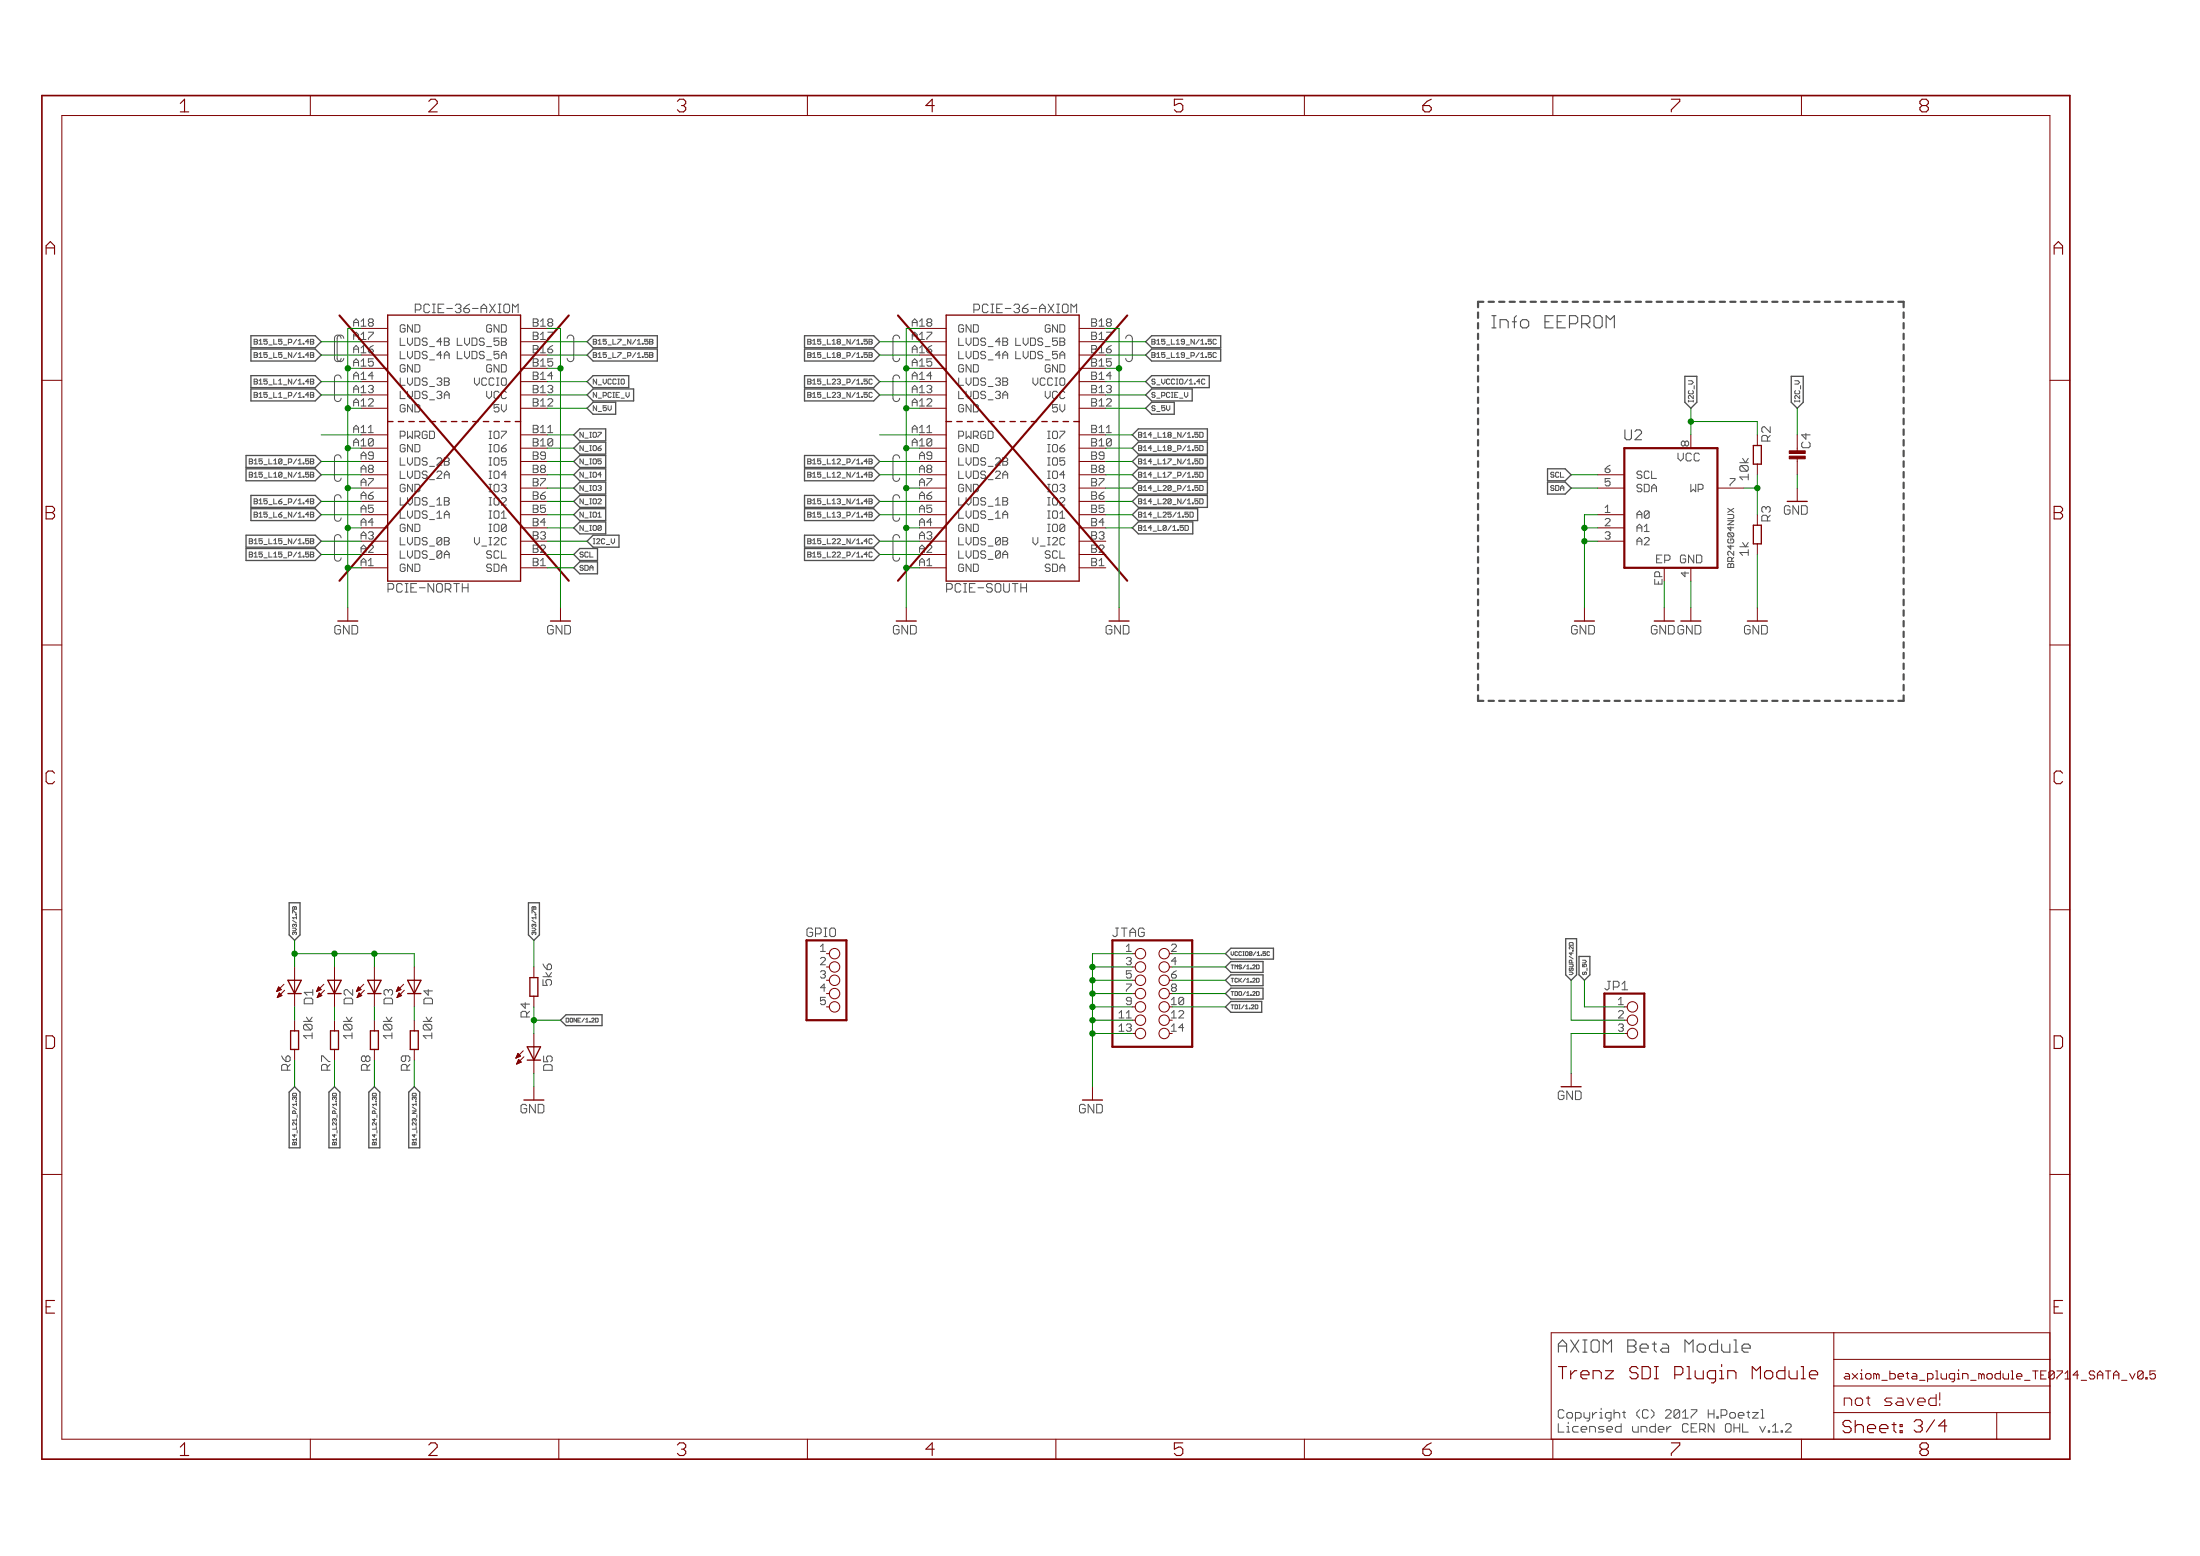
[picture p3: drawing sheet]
<svg xmlns="http://www.w3.org/2000/svg" width="420mm" height="297mm" viewBox="0 0 420 297" stroke-linecap="round" stroke-linejoin="round" font-family="sans-serif">
<g fill="none" stroke="#505050" stroke-width=".42">
<path d="M282.3 59.6v1.1M283.3 57.6h-1v1.1M284.3 57.6h1M286.3 57.6h1M288.3 57.6h1M290.3 57.6h1M292.3 57.6h1M294.3 57.6h1M296.3 57.6h1M298.3 57.6h1M300.4 57.6h.9M302.3 57.6h1.1"/>
<path d="M304.4 57.6h1M306.4 57.6h1M308.4 57.6h1M310.4 57.6h1M312.4 57.6h1M314.4 57.6h1M316.4 57.6h1M318.4 57.6h1M320.4 57.6h1M322.4 57.6h1M324.4 57.6h1M326.4 57.6h1"/>
<path d="M328.4 57.6h1M330.5 57.6h.9M332.4 57.6h1.1M334.5 57.6h1M336.5 57.6h1M338.5 57.6h1M340.5 57.6h1M342.5 57.6h1M344.5 57.6h1M346.5 57.6h1M348.5 57.6h1M350.5 57.6h1"/>
<path d="M352.5 57.6h1M354.5 57.6h1M356.5 57.6h1M358.5 57.6h1M360.6 57.6h.9M362.5 57.6h1.1v1.1M363.6 59.6v1.1M282.3 61.7v1M282.3 63.7v1M282.3 65.7v1.1M282.3 67.8v1M282.3 69.8v1"/>
<path d="M282.3 71.8v1.1M282.3 73.9v1M282.3 75.9v1M282.3 77.9v1.1M282.3 79.9v1.1M363.6 61.7v1M363.6 63.7v1M363.6 65.7v1.1M363.6 67.8v1M363.6 69.8v1M363.6 71.8v1.1M363.6 73.9v1"/>
<path d="M363.6 75.9v1M363.6 77.9v1.1M363.6 79.9v1.1M282.3 82v1M282.3 84v1M282.3 86v1.1M282.3 88.1v1M282.3 90.1v1M282.3 92.1v1.1M282.3 94.2v1M282.3 96.2v1M282.3 98.2v1.1"/>
<path d="M363.6 82v1M363.6 84v1M363.6 86v1.1M363.6 88.1v1M363.6 90.1v1M363.6 92.1v1.1M363.6 94.2v1M363.6 96.2v1M363.6 98.2v1.1M282.3 100.3v1M282.3 102.3v1M282.3 104.3v1.1"/>
<path d="M282.3 106.4v1M282.3 108.4v1M282.3 110.4v1.1M282.3 112.5v1M282.3 114.5v1M282.3 116.5v1M282.3 118.6v1M363.6 100.3v1M363.6 102.3v1M363.6 104.3v1.1M363.6 106.4v1M363.6 108.4v1"/>
<path d="M363.6 110.4v1.1M363.6 112.5v1M363.6 114.5v1M363.6 116.5v1M363.6 118.6v1M282.3 132.8v1h1M282.3 120.6v1M282.3 122.6v1M282.3 124.7v1M282.3 126.7v1M282.3 128.7v1M282.3 130.7v1.1"/>
<path d="M284.3 133.8h1M286.3 133.8h1M288.3 133.8h1M290.3 133.8h1M292.3 133.8h1M294.3 133.8h1M296.3 133.8h1M298.3 133.8h1M300.4 133.8h.9M302.3 133.8h1.1M304.4 133.8h1M306.4 133.8h1"/>
<path d="M308.4 133.8h1M310.4 133.8h1M312.4 133.8h1M314.4 133.8h1M316.4 133.8h1M318.4 133.8h1M320.4 133.8h1M322.4 133.8h1M324.4 133.8h1M326.4 133.8h1M328.4 133.8h1M330.5 133.8h.9"/>
<path d="M332.4 133.8h1.1M334.5 133.8h1M336.5 133.8h1M338.5 133.8h1M340.5 133.8h1M342.5 133.8h1M344.5 133.8h1M346.5 133.8h1M348.5 133.8h1M350.5 133.8h1M352.5 133.8h1M354.5 133.8h1"/>
<path d="M356.5 133.8h1M358.5 133.8h1M360.6 133.8h.9M363.6 132.8v1h-1.1M363.6 120.6v1M363.6 122.6v1M363.6 124.7v1M363.6 126.7v1M363.6 128.7v1M363.6 130.7v1.1"/>
</g>
<g fill="none" stroke="#505050" stroke-width=".19">
<path d="M79.3 59.2h.8M80.1 58.1h-.8v1.6M186 59.2h.8M186.8 58.1h-.8v1.6M48.5 75.4h.5M48.5 72.9h.5M48.5 67.8h.5M48.5 65.2h.5M49 75.4l.2 .1M49 72.9l.2 .1M49 67.8l.2 .1M49 65.2l.2 .2"/>
<path d="M49.2 64.9l-.2-.1h-.5v.9h.5l.2-.1M49.2 67.5l-.2-.2h-.5v.9h.5l.2-.1M49.2 72.5l-.2-.1h-.5v.9h.5l.2-.1M49.2 75.1l-.2-.2h-.5v1h.5l.2-.2M49.2 75.2l-.2 .2M49.2 72.7l-.2 .2M49.2 67.6l-.2 .2M49.2 65.1l-.2 .1M65.2 72.2a.63 .63 0 0 0-.7-.6 .63 .63 0 0 0-.6 .6v3.8a.63 .63 0 0 0 .6 .7 .63 .63 0 0 0 .7-.7M65.2 64.6a.63 .63 0 0 0-.7-.6 .63 .63 0 0 0-.6 .6v3.8a.63 .63 0 0 0 .6 .6 .63 .63 0 0 0 .7-.6M65.7 64.6a.63 .63 0 0 0-.7-.6 .63 .63 0 0 0-.6 .6v3.8a.63 .63 0 0 0 .6 .6 .63 .63 0 0 0 .7-.6M87.3 67.1v1.4h1"/>
<path d="M87.3 64.5v1.4h1M108.3 64.6a.63 .63 0 0 1 .6-.6 .63 .63 0 0 1 .7 .6v3.8a.63 .63 0 0 1-.7 .6 .63 .63 0 0 1-.6-.6M154.3 74.9h.4l.2 .2-.2 .3 .2 .3-.2 .2h-.4zM154.3 75.4h.4M154.3 72.4h.4l.2 .1-.2 .4 .2 .3-.2 .1h-.4zM154.3 72.9h.4M154.3 67.3h.4l.2 .2-.2 .3 .2 .3-.2 .1h-.4zM154.3 67.8h.4M154.3 64.8h.4l.2 .1-.2 .3 .2 .4-.2 .1h-.4zM154.3 65.2h.4M171.8 64.6a.63 .63 0 0 0-.6-.6 .63 .63 0 0 0-.7 .6v3.8a.63 .63 0 0 0 .7 .6 .63 .63 0 0 0 .6-.6M171.8 72.2a.63 .63 0 0 0-.6-.6 .63 .63 0 0 0-.7 .6v3.8a.63 .63 0 0 0 .7 .7 .63 .63 0 0 0 .6-.7"/>
<path d="M194 64.5v1.4h.9M194 67.1v1.4h.9M215 64.6a.63 .63 0 0 1 .6-.6 .63 .63 0 0 1 .7 .6v3.8a.63 .63 0 0 1-.7 .6 .63 .63 0 0 1-.6-.6M47.6 87.6h.5l.1 .2-.1 .3 .1 .3-.1 .2h-.5zM47.6 90.1h.5l.1 .2-.1 .3 .1 .3-.1 .2h-.5zM47.6 90.6h.5M47.6 88.1h.5M48.5 95.7h.5M48.5 98.2h.5M49 95.7l.2 .2M49 98.2l.2 .2M49.2 95.4l-.2-.2h-.5v1h.5l.2-.2"/>
<path d="M49.2 97.9l-.2-.1h-.5v.9h.5l.2-.1M49.2 95.5l-.2 .2M49.2 98.1l-.2 .1M65.2 87.5a.63 .63 0 0 0-.7-.7 .63 .63 0 0 0-.6 .7v3.8a.63 .63 0 0 0 .6 .6 .63 .63 0 0 0 .7-.6M65.2 95.1a.63 .63 0 0 0-.7-.7 .63 .63 0 0 0-.6 .7v3.8a.63 .63 0 0 0 .6 .6 .63 .63 0 0 0 .7-.6M154.3 90.1h.4l.2 .2-.2 .3 .2 .3-.2 .2h-.4zM154.3 90.6h.4M154.3 87.6h.4l.2 .2-.2 .3 .2 .3-.2 .2h-.4zM154.3 88.1h.4M154.3 95.2h.4l.2 .2-.2 .3 .2 .3-.2 .2h-.4zM154.3 97.8h.4l.2 .1-.2 .3 .2 .4-.2 .1h-.4zM154.3 95.7h.4"/>
<path d="M154.3 98.2h.4M171.8 87.5a.63 .63 0 0 0-.6-.7 .63 .63 0 0 0-.7 .7v3.8a.63 .63 0 0 0 .7 .6 .63 .63 0 0 0 .6-.6M171.8 95.1a.63 .63 0 0 0-.6-.7 .63 .63 0 0 0-.7 .7v3.8a.63 .63 0 0 0 .7 .6 .63 .63 0 0 0 .6-.6M296.2 93.5l.1 .1M296.2 90.9l.1 .2M296.3 92.7l-.1 .2 .1 .3M296.3 90.1l-.1 .2 .1 .3M47.6 102.8h.5l.1 .2-.1 .3 .1 .3-.1 .2h-.5zM47.6 105.4h.5l.1 .2-.1 .3 .1 .3-.1 .1h-.5zM47.6 105.9h.5M47.6 103.3h.5M65.2 102.7a.63 .63 0 0 0-.7-.7 .63 .63 0 0 0-.6 .7v3.8a.63 .63 0 0 0 .6 .6 .63 .63 0 0 0 .7-.6"/>
<path d="M154.3 102.8h.4l.2 .2-.2 .3 .2 .3-.2 .2h-.4zM154.3 105.4h.4l.2 .2-.2 .3 .2 .3-.2 .1h-.4zM154.3 105.9h.4M154.3 103.3h.4M171.8 102.7a.63 .63 0 0 0-.6-.7 .63 .63 0 0 0-.7 .7v3.8a.63 .63 0 0 0 .7 .6 .63 .63 0 0 0 .6-.6"/>
</g>
<g fill="none" stroke="#505050" stroke-width=".25">
<path d="M47.9 74.3h12.3l1.1 1.1-1.1 1.1h-12.3zM47.9 66.6h12.3l1.1 1.2-1.1 1.1h-12.3zM47.9 64.1h12.3l1.1 1.1-1.1 1.2h-12.3zM47.9 71.7h12.3l1.1 1.2-1.1 1.1h-12.3zM112.1 75.4l1.2-1.1h7.7v2.2h-7.7zM112.1 65.2l1.2-1.1h12.2v2.3h-12.2zM112.1 77.9l1.2-1.1h4.3v2.3h-4.3zM113.3 66.6h12.2v2.3h-12.2l-1.2-1.1zM113.3 71.7h6.8v2.3h-6.8l-1.2-1.1zM153.6 74.3h13.3l1.1 1.1-1.1 1.1h-13.3zM153.6 66.6h13.3l1.1 1.2-1.1 1.1h-13.3zM153.6 71.7h13.3l1.1 1.2-1.1 1.1h-13.3z"/>
<path d="M153.6 64.1h13.3l1.1 1.1-1.1 1.2h-13.3zM219.9 74.3h7.8v2.2h-7.8l-1.1-1.1zM219.9 66.6h13.2v2.3h-13.2l-1.1-1.1zM219.9 71.7h11v2.3h-11l-1.1-1.1zM219.9 64.1h13.2v2.3h-13.2l-1.1-1.2zM219.9 76.8h4.4v2.3h-4.4l-1.1-1.2zM321.8 71.8h2.3v5l-1.2 1.1-1.1-1.1zM342.1 71.8h2.3v5l-1.2 1.1-1.1-1.1zM47 89.5h13.2l1.1 1.1-1.1 1.2h-13.2zM47 87h13.2l1.1 1.1-1.1 1.1h-13.2zM47.9 94.6h12.3l1.1 1.1-1.1 1.2h-12.3zM47.9 97.1h12.3l1.1 1.2-1.1 1.1h-12.3z"/>
<path d="M109.6 93.2l1.1-1.2h5v2.3h-5zM109.6 90.6l1.1-1.1h5v2.3h-5zM109.6 83l1.1-1.1h5v2.3h-5zM109.6 95.7l1.1-1.1h5v2.3h-5zM109.6 98.3l1.1-1.2h5v2.3h-5zM110.7 87h5v2.2h-5l-1.1-1.1zM110.7 84.4h5v2.3h-5l-1.1-1.1zM153.6 89.5h13.3l1.1 1.1-1.1 1.2h-13.3zM153.6 87h13.3l1.1 1.1-1.1 1.1h-13.3zM153.6 94.6h13.3l1.1 1.1-1.1 1.2h-13.3zM153.6 97.1h13.3l1.1 1.2-1.1 1.1h-13.3zM217.4 92h13.2v2.3h-13.2l-1.1-1.1z"/>
<path d="M217.4 89.5h13.2v2.3h-13.2l-1.1-1.2zM217.4 87h13.2v2.2h-13.2l-1.1-1.1zM217.4 84.4h13.2v2.3h-13.2l-1.1-1.1zM217.4 81.9h13.2v2.3h-13.2l-1.1-1.2zM217.4 94.6h13.2v2.3h-13.2l-1.1-1.2zM217.4 97.1h11.3v2.3h-11.3l-1.1-1.1zM295.6 92h3.3l1.2 1.2-1.2 1.1h-3.3zM295.6 89.5h3.3l1.2 1.1-1.2 1.2h-3.3zM47 102.2h13.2l1.1 1.1-1.1 1.2h-13.2zM47 104.7h13.2l1.1 1.2-1.1 1.1h-13.2zM109.6 108.4l1.1-1.1h3.4v2.2h-3.4zM109.6 105.9l1.1-1.2h3.4v2.3h-3.4z"/>
<path d="M109.6 100.8l1.1-1.2h5v2.3h-5zM112.1 103.3l1.2-1.1h4.9v2.3h-4.9zM153.6 102.2h13.3l1.1 1.1-1.1 1.2h-13.3zM153.6 104.7h13.3l1.1 1.2-1.1 1.1h-13.3zM216.3 100.8l1.1-1.2h10.4v2.3h-10.4zM55.2 172.3h2.1v6.2l-1 1-1.1-1zM100.9 172.3h2.1v6.2l-1 1-1.1-1zM299 179.2h2.1v6.9l-1 1-1.1-1zM107 194.8l1.1-1.1h6.9v2.1h-6.9zM234 187.1l1.1-1h6.1v2.1h-6.1zM234 184.6l1.1-1h6.1v2h-6.1zM235.1 191.2h5.9v2.1h-5.9l-1.1-1.1z"/>
<path d="M235.1 188.6h6.1v2.1h-6.1l-1.1-1zM235.1 181h8.1v2.1h-8.1l-1.1-1zM301.6 182.6h2v3.5l-1 1-1-1zM56.3 207.5l1 1v10.6h-2.1v-10.6zM62.8 208.5l1.1-1 1 1v10.6h-2.1zM70.4 208.5l1.1-1 1 1v10.6h-2.1zM78.1 208.5l1-1 1.1 1v10.6h-2.1z"/>
</g>
<g fill="none" stroke="#800000" stroke-width=".19">
<path d="M59.3 18.2v3.9M106.7 18.2v3.9M154.2 18.2v3.9M201.7 18.2v3.9M249.1 18.2v3.9M296.6 18.2v3.9M344 18.2v3.9M11.8 22.1h379.7v252.6h-379.7zM8 72.6h3.8M69 77.9h5M69 75.4h5M69 72.9h5"/>
<path d="M69 70.3h5M69 67.8h5M69 65.2h5M69 62.7h5M99.4 77.9h5.1M99.4 75.4h5.1M99.4 72.9h5.1M99.4 70.3h5.1M99.4 67.8h5.1M99.4 65.2h5.1M99.4 62.7h5.1M175.6 77.9h5.1"/>
<path d="M175.6 75.4h5.1M175.6 72.9h5.1M175.6 70.3h5.1M175.6 67.8h5.1M175.6 65.2h5.1M175.6 62.7h5.1M206.1 77.9h5.1M206.1 75.4h5.1M206.1 72.9h5.1M206.1 70.3h5.1M206.1 67.8h5.1M206.1 65.2h5.1"/>
<path d="M206.1 62.7h5.1M391.5 72.6h3.8M69 98.3h5M69 95.7h5M69 93.2h5M69 90.6h5M69 88.1h5M69 85.6h5M69 83h5M99.4 98.3h5.1M99.4 95.7h5.1M99.4 93.2h5.1"/>
<path d="M99.4 90.6h5.1M99.4 88.1h5.1M99.4 85.6h5.1M99.4 83h5.1M175.6 98.3h5.1M175.6 95.7h5.1M175.6 93.2h5.1M175.6 90.6h5.1M175.6 88.1h5.1M175.6 85.6h5.1M175.6 83h5.1M206.1 98.3h5.1"/>
<path d="M206.1 95.7h5.1M206.1 93.2h5.1M206.1 90.6h5.1M206.1 88.1h5.1M206.1 85.6h5.1M206.1 83h5.1M305.1 98.3h5.1M305.1 93.2h5.1M305.1 90.6h5.1M322.9 83v2.6M328 93.2h5.1M335.6 83v2"/>
<path d="M335.6 88.6v2M335.6 98.3v2M343.2 83v3.1M343.2 87.6v3M343.2 93.2v2.5M66.4 116v2.6M69 108.4h5M69 105.9h5M69 103.3h5M69 100.8h5M99.4 108.4h5.1M99.4 105.9h5.1"/>
<path d="M99.4 103.3h5.1M99.4 100.8h5.1M107 116v2.6M173.1 116v2.6M175.6 108.4h5.1M175.6 105.9h5.1M175.6 103.3h5.1M175.6 100.8h5.1M206.1 108.4h5.1M206.1 105.9h5.1M206.1 103.3h5.1M206.1 100.8h5.1"/>
<path d="M213.7 116v2.6M302.6 116v2.6M305.1 103.3h5.1M305.1 100.8h5.1M317.8 116v2.6M322.9 108.4v2.5M322.9 116v2.6M335.6 103.8v2.1M335.6 116v2.6M8 123.1h3.8M391.5 123.1h3.8M8 173.7h3.8"/>
<path d="M391.5 173.7h3.8M52.9 189.2h.2M52.9 189h.5M53 188.9h.7M53 190.4h.1M53 188.8h.6M53 190.2h.4M53.1 188.7h.4M53.1 190.1h.5M53.1 188.6h.3M53.1 190h.7M53.2 188.4h.1"/>
<path d="M53.2 189.9h.5M53.2 188.4l.5 .5-.9 .4zM53.2 189.8h.4M53.3 189.7h.1M53.3 189.5l.5 .6-.8 .3zM54.2 187.9l-1.4 1.4M54.4 189l-1.4 1.4M56.3 184.6v7.6M56.3 194.8v2M60.6 188.9h.7M60.6 188.8h.6M60.7 188.7h.4"/>
<path d="M60.7 190.1h.6M60.7 190h.7M60.8 189.9h.5M60.9 189.8h.3M60.9 189.7h.2M61.8 187.9l-1.3 1.4 .8-.4-.5-.5M62 189l-1.4 1.4 .9-.3-.5-.6M63.9 184.6v7.6M63.9 194.8v2M68.2 189h.4M68.2 188.9h.7M68.3 188.8h.6"/>
<path d="M68.3 188.7h.4M68.3 190.1h.6M68.4 188.6h.2M68.4 190h.6M68.4 189.9h.5M68.5 189.8h.3M68.5 189.7h.2M69.5 187.9l-1.4 1.4 .9-.4-.5-.5M69.6 189l-1.4 1.4 .9-.3-.5-.6M71.5 184.6v7.6M71.5 194.8v2M75.8 188.9h.7"/>
<path d="M75.9 188.8h.6M75.9 188.7h.4M75.9 190.1h.6M76 190h.7M76 189.9h.5M76.1 189.8h.3M76.1 189.7h.2M77.1 187.9l-1.4 1.4 .9-.4-.5-.5M77.2 189l-1.4 1.4 .9-.3-.5-.6M79.1 184.6v7.6M79.1 194.8v2M102 184.6v2"/>
<path d="M102 190.2v2M102 197.3v7.6M223.3 182.1h.6M223.3 184.6h.6M223.3 187.1h.6M223.3 189.7h.6M223.3 192.2h.6M223.3 194.8h.6M223.3 197.3h.6M56.3 200.3v2.1M63.9 200.3v2.1M71.5 200.3v2.1"/>
<path d="M79.1 200.3v2.1M98.6 202h.1M98.6 201.8h.3M98.7 201.7h.5M98.7 201.6h.7M98.7 203.1h.2M98.8 201.5h.5M98.8 202.9h.3M98.8 201.4h.4M98.8 202.8h.6M98.9 201.2h.2M98.9 202.7h.6"/>
<path d="M98.9 201.1l-.4 .9M98.9 201.1l.5 .5-.9 .4M98.9 201.1h.1M98.9 202.6h.5M99 202.4h.3M99 202.3h.1M99 202.2l.5 .6-.8 .3zM99.9 200.6l-1.4 1.4M100.1 201.7l-1.4 1.4M102 207.5v2.5M208.6 207.5v2.5M300.1 204.9v2.6"/>
<path d="M8 224.2h3.8M391.5 224.2h3.8M350.2 254.4v20.3M350.2 259.5h41.3M391.5 254.4h-95.3v20.3M59.3 274.7v3.9M106.7 274.7v3.9M154.2 274.7v3.9M201.7 274.7v3.9M249.1 274.7v3.9M296.6 274.7v3.9M344 274.7v3.9"/>
<path d="M350.2 269.7h41.3M350.2 264.6h41.3M381.3 269.7v5M410.6 261.7h1M411.1 262.2h.3l.2 .3v.5l-.2 .2h-.6"/>
<circle cx="159.4" cy="182.1" r=".99"/>
<circle cx="159.4" cy="184.6" r=".99"/>
<circle cx="159.4" cy="187.1" r=".99"/>
<circle cx="159.4" cy="189.7" r=".99"/>
<circle cx="159.4" cy="192.2" r=".99"/>
<circle cx="217.8" cy="197.3" r=".99"/>
<circle cx="217.8" cy="184.6" r=".99"/>
<circle cx="217.8" cy="182.1" r=".99"/>
<circle cx="217.8" cy="187.1" r=".99"/>
<circle cx="217.8" cy="194.8" r=".99"/>
<circle cx="217.8" cy="189.7" r=".99"/>
<circle cx="217.8" cy="192.2" r=".99"/>
<circle cx="222.3" cy="189.7" r=".99"/>
<circle cx="222.3" cy="184.6" r=".99"/>
<circle cx="222.3" cy="187.1" r=".99"/>
<circle cx="222.3" cy="192.2" r=".99"/>
<circle cx="222.3" cy="194.8" r=".99"/>
<circle cx="222.3" cy="197.3" r=".99"/>
<circle cx="222.3" cy="182.1" r=".99"/>
<circle cx="311.8" cy="197.3" r=".99"/>
<circle cx="311.8" cy="192.2" r=".99"/>
<circle cx="311.8" cy="194.8" r=".99"/>
</g>
<path d="M8 18.2h387.3v260.4h-387.3z" fill="none" stroke="#800000" stroke-width=".32"/>
<g fill="none" stroke="#800000" stroke-width=".25">
<path d="M74 60.2h25.4v50.7h-25.4zM180.7 60.2h25.4v50.7h-25.4zM74 80.5h1.1M76.1 80.5h1M78.1 80.5h1M80.1 80.5h1.1M82.1 80.5h1.1M84.2 80.5h1M86.2 80.5h1M88.2 80.5h1.1M90.3 80.5h1M92.3 80.5h1"/>
<path d="M94.3 80.5h1.1M96.4 80.5h1M98.4 80.5h1M180.7 80.5h1M182.7 80.5h1.1M184.8 80.5h1M186.8 80.5h1M188.8 80.5h1M190.9 80.5h1M192.9 80.5h1M194.9 80.5h1M196.9 80.5h1.1"/>
<path d="M199 80.5h1M201 80.5h1M203 80.5h1.1M205.1 80.5h1M334.9 85h1.5v3.6h-1.5zM334.9 100.3h1.5v3.5h-1.5zM55 187.1h2.5l-1.2 2.6zM55 189.7h2.5M55.5 196.8h1.5v3.5h-1.5zM62.6 189.7h2.6M62.6 187.1h2.6l-1.3 2.6zM63.1 196.8h1.5v3.5h-1.5z"/>
<path d="M70.2 189.7h2.6M70.2 187.1h2.6l-1.3 2.6zM70.7 196.8h1.6v3.5h-1.6zM77.9 189.7h2.5M77.9 187.1h2.5l-1.3 2.6zM78.4 196.8h1.5v3.5h-1.5zM100.7 199.8h2.5l-1.2 2.6zM101.2 186.6h1.5v3.6h-1.5zM100.7 202.4h2.5"/>
</g>
<path d="M64.8 60.2l43.8 50.7M108.6 60.2l-43.8 50.7M171.5 60.2l43.8 50.7M215.3 60.2l-43.8 50.7" fill="none" stroke="#800000" stroke-width=".4"/>
<path d="M310.2 85.6h17.8v22.8h-17.8zM154 179.5h7.6v15.3h-7.6zM212.4 179.5h15.3v20.3h-15.3zM306.4 189.7h7.6v10.1h-7.6z" fill="none" stroke="#800000" stroke-width=".42"/>
<g fill="#800000" stroke="#800000" stroke-width=".19">
<path d="M341.7 87.1h3.1v.5h-3.1z"/>
<path d="M341.7 86.1h3.1v.5h-3.1z"/>
</g>
<g fill="none" stroke="#008000" stroke-width=".19">
<path d="M61.3 75.4h7.7M61.3 67.8h7.7M61.3 72.9h7.7M61.3 65.2h7.7M66.4 77.9h2.6M66.4 70.3h2.6M69 62.7h-2.6v53.3M104.5 77.9h7.6M104.5 70.3h2.5M104.5 62.7h2.5v53.3M104.5 75.4h7.6M104.5 67.8h7.6"/>
<path d="M104.5 72.9h7.6M104.5 65.2h7.6M168 75.4h7.6M168 67.8h7.6M168 72.9h7.6M168 65.2h7.6M173.1 77.9h2.5M173.1 70.3h2.5M175.6 62.7h-2.5v53.3M211.2 77.9h7.6M211.2 70.3h2.5M211.2 62.7h2.5v53.3"/>
<path d="M211.2 75.4h7.6M211.2 67.8h7.6M211.2 72.9h7.6M211.2 65.2h7.6M322.9 77.9v5.1M343.2 77.9v5.1M61.3 98.3h7.7M61.3 83h7.7M61.3 90.6h7.7M61.3 88.1h7.7M61.3 95.7h7.7M66.4 93.2h2.6"/>
<path d="M66.4 85.6h2.6M104.5 93.2h5.1M104.5 85.6h5.1M104.5 98.3h5.1M104.5 83h5.1M104.5 90.6h5.1M104.5 88.1h5.1M104.5 95.7h5.1M168 98.3h7.6M168 83h7.6M168 90.6h7.6M168 88.1h7.6"/>
<path d="M168 95.7h7.6M173.1 93.2h2.5M173.1 85.6h2.5M211.2 93.2h5.1M211.2 85.6h5.1M211.2 98.3h5.1M211.2 83h5.1M211.2 90.6h5.1M211.2 88.1h5.1M211.2 95.7h5.1M300.1 93.2h5M300.1 90.6h5"/>
<path d="M305.1 98.3h-2.5v17.7M322.9 80.5h12.7v2.5M333.1 93.2h2.5M335.6 90.6v7.7M343.2 90.6v2.6M61.3 103.3h7.7M61.3 105.9h7.7M66.4 108.4h2.6M66.4 100.8h2.6M104.5 108.4h5.1M104.5 100.8h5.1M104.5 103.3h7.6"/>
<path d="M104.5 105.9h5.1M168 103.3h7.6M168 105.9h7.6M173.1 108.4h2.5M173.1 100.8h2.5M211.2 100.8h5.1M302.6 100.8h2.5M302.6 103.3h2.5M317.8 110.9v5.1M322.9 110.9v5.1M335.6 105.9v10.1M56.3 179.5v5.1"/>
<path d="M102 179.5v5.1M56.3 182.1h22.8v2.5M56.3 192.2v2.6M63.9 182.1v2.5M63.9 192.2v2.6M71.5 182.1v2.5M71.5 192.2v2.6M79.1 192.2v2.6M102 194.8h5M102 192.2v5.1M208.6 197.3h7.7M208.6 194.8h7.7"/>
<path d="M208.6 192.2h7.7M208.6 189.7h7.7M208.6 187.1h7.7M208.6 184.6h7.7M216.3 182.1h-7.7v25.4M223.9 192.2h10.1M223.9 189.7h10.1M223.9 187.1h10.1M223.9 184.6h10.1M223.9 182.1h10.1M300.1 187.1v7.7h10.1M302.6 187.1v5.1h7.6"/>
<path d="M310.2 197.3h-10.1v7.6M56.3 202.4v5.1M63.9 202.4v5.1M71.5 202.4v5.1M79.1 202.4v5.1M102 204.9v2.6"/>
</g>
<g fill="#008000" stroke="#008000" stroke-width=".19">
<circle cx="173.1" cy="100.8" r=".51"/>
<circle cx="173.1" cy="93.2" r=".51"/>
<circle cx="173.1" cy="85.6" r=".51"/>
<circle cx="173.1" cy="77.9" r=".51"/>
<circle cx="173.1" cy="70.3" r=".51"/>
<circle cx="173.1" cy="108.4" r=".51"/>
<circle cx="213.7" cy="70.3" r=".51"/>
<circle cx="66.4" cy="100.8" r=".51"/>
<circle cx="66.4" cy="93.2" r=".51"/>
<circle cx="66.4" cy="85.6" r=".51"/>
<circle cx="66.4" cy="77.9" r=".51"/>
<circle cx="66.4" cy="70.3" r=".51"/>
<circle cx="66.4" cy="108.4" r=".51"/>
<circle cx="107" cy="70.3" r=".51"/>
<circle cx="302.6" cy="100.8" r=".51"/>
<circle cx="302.6" cy="103.3" r=".51"/>
<circle cx="208.6" cy="197.3" r=".51"/>
<circle cx="208.6" cy="194.8" r=".51"/>
<circle cx="208.6" cy="192.2" r=".51"/>
<circle cx="208.6" cy="189.7" r=".51"/>
<circle cx="208.6" cy="187.1" r=".51"/>
<circle cx="208.6" cy="184.6" r=".51"/>
<circle cx="322.9" cy="80.5" r=".51"/>
<circle cx="335.6" cy="93.2" r=".51"/>
<circle cx="63.9" cy="182.1" r=".51"/>
<circle cx="71.5" cy="182.1" r=".51"/>
<circle cx="56.3" cy="182.1" r=".51"/>
<circle cx="102" cy="194.8" r=".51"/>
</g>
<g font-size="3.7" fill="#800000">
<text x="34.8" y="21.4">1</text>
<text x="82.2" y="21.4">2</text>
<text x="129.7" y="21.4">3</text>
<text x="177.1" y="21.4">4</text>
<text x="224.6" y="21.4">5</text>
<text x="272.1" y="21.4">6</text>
<text x="319.5" y="21.4">7</text>
<text x="367" y="21.4">8</text>
<text x="9.1" y="48.6">A</text>
<text x="392.6" y="48.6">A</text>
<text x="9.1" y="99.2">B</text>
<text x="392.6" y="99.2">B</text>
<text x="9.1" y="149.7">C</text>
<text x="392.6" y="149.7">C</text>
<text x="9.1" y="200.2">D</text>
<text x="392.6" y="200.2">D</text>
<text x="9.1" y="250.8">E</text>
<text x="392.6" y="250.8">E</text>
<text x="34.8" y="277.9">1</text>
<text x="82.2" y="277.9">2</text>
<text x="129.7" y="277.9">3</text>
<text x="177.1" y="277.9">4</text>
<text x="224.6" y="277.9">5</text>
<text x="272.1" y="277.9">6</text>
<text x="319.5" y="277.9">7</text>
<text x="367" y="277.9">8</text>
</g>
<g font-size="3.6" fill="#505050">
<text x="285.1" y="62.7">Info EEPROM</text>
<text x="297.8" y="258.2">AXIOM Beta Module</text>
</g>
<g font-size="3.6" fill="#800000">
<text x="297.8" y="263.3">Trenz SDI Plugin Module</text>
<text x="352.2" y="273.6">Sheet: 3/4</text>
</g>
<text font-size="3.2" fill="#800000" x="352.4" y="268.4">not saved!</text>
<text font-size="2.9" fill="#505050" x="310.5" y="84">U2</text>
<g font-size="2.5" fill="#505050">
<text x="80.2" y="59.8">PCIE-36-AXIOM</text>
<text x="186.9" y="59.8">PCIE-36-AXIOM</text>
<text x="338.5" y="84.3" transform="rotate(-90 338.5 84.3)">R2</text>
<text x="346.1" y="85.5" transform="rotate(-90 346.1 85.5)">C4</text>
<text x="334.3" y="91.6" transform="rotate(-90 334.3 91.6)">10k</text>
<text x="338.5" y="99.5" transform="rotate(-90 338.5 99.5)">R3</text>
<text x="334.3" y="106.1" transform="rotate(-90 334.3 106.1)">1k</text>
<text x="74.4" y="113.1">PCIE-NORTH</text>
<text x="181" y="113.1">PCIE-SOUTH</text>
<text x="154.4" y="178.9">GPIO</text>
<text x="212.8" y="178.9">JTAG</text>
<text x="83" y="191.7" transform="rotate(-90 83 191.7)">D4</text>
<text x="105.7" y="188.1" transform="rotate(-90 105.7 188.1)">5k6</text>
<text x="306.7" y="189">JP1</text>
<text x="101.5" y="193.9" transform="rotate(-90 101.5 193.9)">R4</text>
<text x="60" y="198.3" transform="rotate(-90 60 198.3)">10k</text>
<text x="67.6" y="198.3" transform="rotate(-90 67.6 198.3)">10k</text>
<text x="75.2" y="198.3" transform="rotate(-90 75.2 198.3)">10k</text>
<text x="82.9" y="198.3" transform="rotate(-90 82.9 198.3)">10k</text>
<text x="55.8" y="204.1" transform="rotate(-90 55.8 204.1)">R6</text>
<text x="63.4" y="204.1" transform="rotate(-90 63.4 204.1)">R7</text>
<text x="71" y="204.1" transform="rotate(-90 71 204.1)">R8</text>
<text x="78.7" y="204.1" transform="rotate(-90 78.7 204.1)">R9</text>
<text x="105.8" y="204.4" transform="rotate(-90 105.8 204.4)">D5</text>
<text x="297.8" y="270.8">Copyright (C) 2017 H.Poetzl</text>
<text x="297.8" y="273.5">Licensed under CERN OHL v.1.2</text>
</g>
<g font-size="2.5" fill="#800000">
<text x="341" y="98.2">GND</text>
<text x="64.2" y="121.1">GND</text>
<text x="104.8" y="121.1">GND</text>
<text x="170.9" y="121.1">GND</text>
<text x="211.5" y="121.1">GND</text>
<text x="300.4" y="121.1">GND</text>
<text x="315.6" y="121.1">GND GND</text>
<text x="333.4" y="121.1">GND</text>
<text x="60.1" y="191.7" transform="rotate(-90 60.1 191.7)">D1</text>
<text x="67.7" y="191.7" transform="rotate(-90 67.7 191.7)">D2</text>
<text x="75.4" y="191.7" transform="rotate(-90 75.4 191.7)">D3</text>
<text x="297.8" y="210">GND</text>
<text x="99.7" y="212.5">GND</text>
<text x="206.4" y="212.5">GND</text>
</g>
<g font-size="2.3" fill="#505050">
<text x="320.7" y="88.1">VCC</text>
<text x="316.7" y="107.5">EP</text>
<text x="321.5" y="107.5">GND</text>
</g>
<g font-size="2.3" fill="#800000">
<text x="352.4" y="263.3">axiom_beta_plugin_module_TE0</text>
<text x="392.2" y="263.3">714_SATA_v0.5</text>
</g>
<g font-size="2.1" fill="#505050">
<text x="68.1" y="64.9">A17</text>
<text x="68.1" y="62.3">A18</text>
<text x="76.7" y="66">LVDS_4B</text>
<text x="76.7" y="63.5">GND</text>
<text x="88.4" y="66">LVDS_5B</text>
<text x="93.5" y="63.5">GND</text>
<text x="102.1" y="64.9">B17</text>
<text x="102.1" y="62.3">B18</text>
<text x="174.8" y="64.9">A17</text>
<text x="174.8" y="62.3">A18</text>
<text x="183.4" y="66">LVDS_4B</text>
<text x="183.4" y="63.5">GND</text>
<text x="195" y="66">LVDS_5B</text>
<text x="200.2" y="63.5">GND</text>
<text x="208.8" y="64.9">B17</text>
<text x="208.8" y="62.3">B18</text>
<text x="68.1" y="70">A15</text>
<text x="68.1" y="67.4">A16</text>
<text x="76.7" y="71.1">GND</text>
<text x="76.7" y="68.5">LVDS_4A</text>
<text x="88.4" y="68.5">LVDS_5A</text>
<text x="93.5" y="71.1">GND</text>
<text x="102.1" y="70">B15</text>
<text x="102.1" y="67.4">B16</text>
<text x="174.8" y="70">A15</text>
<text x="174.8" y="67.4">A16</text>
<text x="183.4" y="71.1">GND</text>
<text x="183.4" y="68.5">LVDS_4A</text>
<text x="195" y="68.5">LVDS_5A</text>
<text x="200.2" y="71.1">GND</text>
<text x="208.8" y="70">B15</text>
<text x="208.8" y="67.4">B16</text>
<text x="68.1" y="77.6">A12</text>
<text x="68.1" y="75">A13</text>
<text x="68.1" y="72.5">A14</text>
<text x="76.7" y="76.2">LVDS_3A</text>
<text x="76.7" y="73.6">LVDS_3B</text>
<text x="91" y="73.6">VCCIO</text>
<text x="93.5" y="76.2">VCC</text>
<text x="102.1" y="77.6">B12</text>
<text x="102.1" y="75">B13</text>
<text x="102.1" y="72.5">B14</text>
<text x="174.8" y="77.6">A12</text>
<text x="174.8" y="75">A13</text>
<text x="174.8" y="72.5">A14</text>
<text x="183.4" y="76.2">LVDS_3A</text>
<text x="183.4" y="73.6">LVDS_3B</text>
<text x="197.6" y="73.6">VCCIO</text>
<text x="200.2" y="76.2">VCC</text>
<text x="208.8" y="77.6">B12</text>
<text x="208.8" y="75">B13</text>
<text x="208.8" y="72.5">B14</text>
<text x="68.1" y="82.7">A11</text>
<text x="76.7" y="83.8">PWRGD</text>
<text x="76.7" y="78.7">GND</text>
<text x="93.5" y="83.8">IO7</text>
<text x="94.8" y="78.7">5V</text>
<text x="102.1" y="82.7">B11</text>
<text x="174.8" y="82.7">A11</text>
<text x="183.4" y="83.8">PWRGD</text>
<text x="183.4" y="78.7">GND</text>
<text x="200.2" y="83.8">IO7</text>
<text x="201.5" y="78.7">5V</text>
<text x="208.8" y="82.7">B11</text>
<text x="68.1" y="85.2">A10</text>
<text x="69.4" y="87.7">A9</text>
<text x="76.7" y="88.8">LVDS_2B</text>
<text x="76.7" y="86.3">GND</text>
<text x="93.5" y="88.8">IO5</text>
<text x="93.5" y="86.3">IO6</text>
<text x="102.1" y="87.7">B9</text>
<text x="102.1" y="85.2">B10</text>
<text x="174.8" y="85.2">A10</text>
<text x="176.1" y="87.7">A9</text>
<text x="183.4" y="88.8">LVDS_2B</text>
<text x="183.4" y="86.3">GND</text>
<text x="200.2" y="88.8">IO5</text>
<text x="200.2" y="86.3">IO6</text>
<text x="208.8" y="87.7">B9</text>
<text x="208.8" y="85.2">B10</text>
<text x="322.9" y="85.2" transform="rotate(-90 322.9 85.2)">8</text>
<text x="69.4" y="95.4">A6</text>
<text x="69.4" y="92.8">A7</text>
<text x="69.4" y="90.3">A8</text>
<text x="76.7" y="93.9">GND</text>
<text x="76.7" y="91.4">LVDS_2A</text>
<text x="93.5" y="93.9">IO3</text>
<text x="93.5" y="91.4">IO4</text>
<text x="102.1" y="95.4">B6</text>
<text x="102.1" y="92.8">B7</text>
<text x="102.1" y="90.3">B8</text>
<text x="176.1" y="95.4">A6</text>
<text x="176.1" y="92.8">A7</text>
<text x="176.1" y="90.3">A8</text>
<text x="183.4" y="93.9">GND</text>
<text x="183.4" y="91.4">LVDS_2A</text>
<text x="200.2" y="93.9">IO3</text>
<text x="200.2" y="91.4">IO4</text>
<text x="208.8" y="95.4">B6</text>
<text x="208.8" y="92.8">B7</text>
<text x="208.8" y="90.3">B8</text>
<text x="306.9" y="90.3">6</text>
<text x="306.9" y="92.8">5</text>
<text x="312.9" y="91.4">SCL</text>
<text x="312.9" y="93.9">SDA</text>
<text x="323.4" y="93.9">WP</text>
<text x="330.7" y="92.8">7</text>
<text x="69.4" y="100.4">A4</text>
<text x="69.4" y="97.9">A5</text>
<text x="76.7" y="101.5">GND</text>
<text x="76.7" y="99">LVDS_1A</text>
<text x="76.7" y="96.5">LVDS_1B</text>
<text x="93.5" y="101.5">IO0</text>
<text x="93.5" y="99">IO1</text>
<text x="93.5" y="96.5">IO2</text>
<text x="102.1" y="100.4">B4</text>
<text x="102.1" y="97.9">B5</text>
<text x="176.1" y="100.4">A4</text>
<text x="176.1" y="97.9">A5</text>
<text x="183.4" y="101.5">GND</text>
<text x="183.4" y="99">LVDS_1A</text>
<text x="183.4" y="96.5">LVDS_1B</text>
<text x="200.2" y="101.5">IO0</text>
<text x="200.2" y="99">IO1</text>
<text x="200.2" y="96.5">IO2</text>
<text x="208.8" y="100.4">B4</text>
<text x="208.8" y="97.9">B5</text>
<text x="306.9" y="97.9">1</text>
<text x="306.9" y="100.4">2</text>
<text x="312.9" y="99">A0</text>
<text x="312.9" y="101.5">A1</text>
<text x="69.4" y="105.5">A2</text>
<text x="69.4" y="103">A3</text>
<text x="76.7" y="106.6">LVDS_0A</text>
<text x="76.7" y="104.1">LVDS_0B</text>
<text x="91" y="104.1">V_I2C</text>
<text x="93.5" y="106.6">SCL</text>
<text x="102.1" y="105.5">B2</text>
<text x="102.1" y="103">B3</text>
<text x="176.1" y="105.5">A2</text>
<text x="176.1" y="103">A3</text>
<text x="183.4" y="106.6">LVDS_0A</text>
<text x="183.4" y="104.1">LVDS_0B</text>
<text x="197.6" y="104.1">V_I2C</text>
<text x="200.2" y="106.6">SCL</text>
<text x="208.8" y="105.5">B2</text>
<text x="208.8" y="103">B3</text>
<text x="306.9" y="103">3</text>
<text x="312.9" y="104.1">A2</text>
<text x="69.4" y="108">A1</text>
<text x="76.7" y="109.2">GND</text>
<text x="93.5" y="109.2">SDA</text>
<text x="102.1" y="108">B1</text>
<text x="176.1" y="108">A1</text>
<text x="183.4" y="109.2">GND</text>
<text x="200.2" y="109.2">SDA</text>
<text x="208.8" y="108">B1</text>
<text x="322.9" y="110.1" transform="rotate(-90 322.9 110.1)">4</text>
<text x="215.5" y="184.2">3</text>
<text x="224" y="181.7">2</text>
<text x="224" y="184.2">4</text>
<text x="157.1" y="189.3">4</text>
<text x="224" y="186.8">6</text>
<text x="224" y="189.3">8</text>
<text x="224" y="191.9">10</text>
<text x="224" y="194.4">12</text>
<text x="224" y="196.9">14</text>
</g>
<g font-size="2.1" fill="#800000">
<text x="317.8" y="111.3" transform="rotate(-90 317.8 111.3)">EP</text>
<text x="157.1" y="181.7">1</text>
<text x="157.1" y="184.2">2</text>
<text x="215.5" y="181.7">1</text>
<text x="157.1" y="186.8">3</text>
<text x="157.1" y="191.9">5</text>
<text x="215.5" y="186.8">5</text>
<text x="215.5" y="189.3">7</text>
<text x="215.5" y="191.9">9</text>
<text x="309.5" y="191.9">1</text>
<text x="214.2" y="194.4">11</text>
<text x="214.2" y="196.9">13</text>
<text x="309.5" y="194.4">2</text>
<text x="309.5" y="196.9">3</text>
</g>
<text font-size="1.8" fill="#505050" x="331.5" y="108.4" transform="rotate(-90 331.5 108.4)">BR24G04NUX</text>
<g font-size="1.4" fill="#505050">
<text x="49.5" y="65.7">B15_L5_P/1.4B</text>
<text x="113.6" y="65.7">B15_L7_N/1.5B</text>
<text x="155.3" y="65.7">B15_L18_N/1.5B</text>
<text x="220.3" y="65.7">B15_L19_N/1.5C</text>
<text x="49.5" y="68.3">B15_L5_N/1.4B</text>
<text x="113.6" y="68.3">B15_L7_P/1.5B</text>
<text x="155.3" y="68.3">B15_L18_P/1.5B</text>
<text x="220.3" y="68.3">B15_L19_P/1.5C</text>
<text x="49.5" y="75.9">B15_L1_P/1.4B</text>
<text x="49.5" y="73.4">B15_L1_N/1.4B</text>
<text x="113.6" y="73.4">N_VCCIO</text>
<text x="113.6" y="75.9">N_PCIE_V</text>
<text x="155.3" y="75.9">B15_L23_N/1.5C</text>
<text x="155.3" y="73.4">B15_L23_P/1.5C</text>
<text x="220.3" y="75.9">S_PCIE_V</text>
<text x="220.3" y="73.4">S_VCCIO/1.4C</text>
<text x="323.7" y="76.8" transform="rotate(-90 323.7 76.8)">I2C_V</text>
<text x="344.1" y="76.8" transform="rotate(-90 344.1 76.8)">I2C_V</text>
<text x="111" y="83.5">N_IO7</text>
<text x="113.6" y="78.4">N_5V</text>
<text x="217.7" y="83.5">B14_L18_N/1.5D</text>
<text x="220.3" y="78.4">S_5V</text>
<text x="48.7" y="88.6">B15_L10_P/1.5B</text>
<text x="111" y="86.1">N_IO6</text>
<text x="111" y="88.6">N_IO5</text>
<text x="155.3" y="88.6">B15_L12_P/1.4B</text>
<text x="217.7" y="86.1">B14_L18_P/1.5D</text>
<text x="217.7" y="88.6">B14_L17_N/1.5D</text>
<text x="48.7" y="91.1">B15_L10_N/1.5B</text>
<text x="111" y="93.7">N_IO3</text>
<text x="111" y="91.1">N_IO4</text>
<text x="155.3" y="91.1">B15_L12_N/1.4B</text>
<text x="217.7" y="93.7">B14_L20_P/1.5D</text>
<text x="217.7" y="91.1">B14_L17_P/1.5D</text>
<text x="296.7" y="93.7">SDA</text>
<text x="296.7" y="91.1">SCL</text>
<text x="49.5" y="96.2">B15_L6_P/1.4B</text>
<text x="49.5" y="98.8">B15_L6_N/1.4B</text>
<text x="111" y="98.8">N_IO1</text>
<text x="111" y="101.3">N_IO0</text>
<text x="111" y="96.2">N_IO2</text>
<text x="155.3" y="96.2">B15_L13_N/1.4B</text>
<text x="155.3" y="98.8">B15_L13_P/1.4B</text>
<text x="217.7" y="98.8">B14_L25/1.5D</text>
<text x="217.7" y="101.3">B14_L0/1.5D</text>
<text x="217.7" y="96.2">B14_L20_N/1.5D</text>
<text x="48.7" y="103.8">B15_L15_N/1.5B</text>
<text x="48.7" y="106.4">B15_L15_P/1.5B</text>
<text x="111" y="106.4">SCL</text>
<text x="113.6" y="103.8">I2C_V</text>
<text x="155.3" y="106.4">B15_L22_P/1.4C</text>
<text x="155.3" y="103.8">B15_L22_N/1.4C</text>
<text x="111" y="108.9">SDA</text>
</g>
<g font-size="1.1" fill="#505050">
<text x="57" y="178.5" transform="rotate(-90 57 178.5)">3V3/1.7B</text>
<text x="102.7" y="178.5" transform="rotate(-90 102.7 178.5)">3V3/1.7B</text>
<text x="235.4" y="185">TMS/1.2D</text>
<text x="235.4" y="182.4">VCCIO0/1.5C</text>
<text x="235.4" y="190.1">TDO/1.2D</text>
<text x="235.4" y="187.5">TCK/1.2D</text>
<text x="300.8" y="186.1" transform="rotate(-90 300.8 186.1)">VSUP/4.2D</text>
<text x="303.3" y="186.1" transform="rotate(-90 303.3 186.1)">S_5V</text>
<text x="108.4" y="195.2">DONE/1.2D</text>
<text x="235.4" y="192.6">TDI/1.2D</text>
<text x="57" y="218.3" transform="rotate(-90 57 218.3)">B14_L21_P/1.3D</text>
<text x="64.6" y="218.3" transform="rotate(-90 64.6 218.3)">B14_L23_P/1.3D</text>
<text x="72.2" y="218.3" transform="rotate(-90 72.2 218.3)">B14_L24_P/1.3D</text>
<text x="79.8" y="218.3" transform="rotate(-90 79.8 218.3)">B14_L23_N/1.3D</text>
</g>
</svg>
